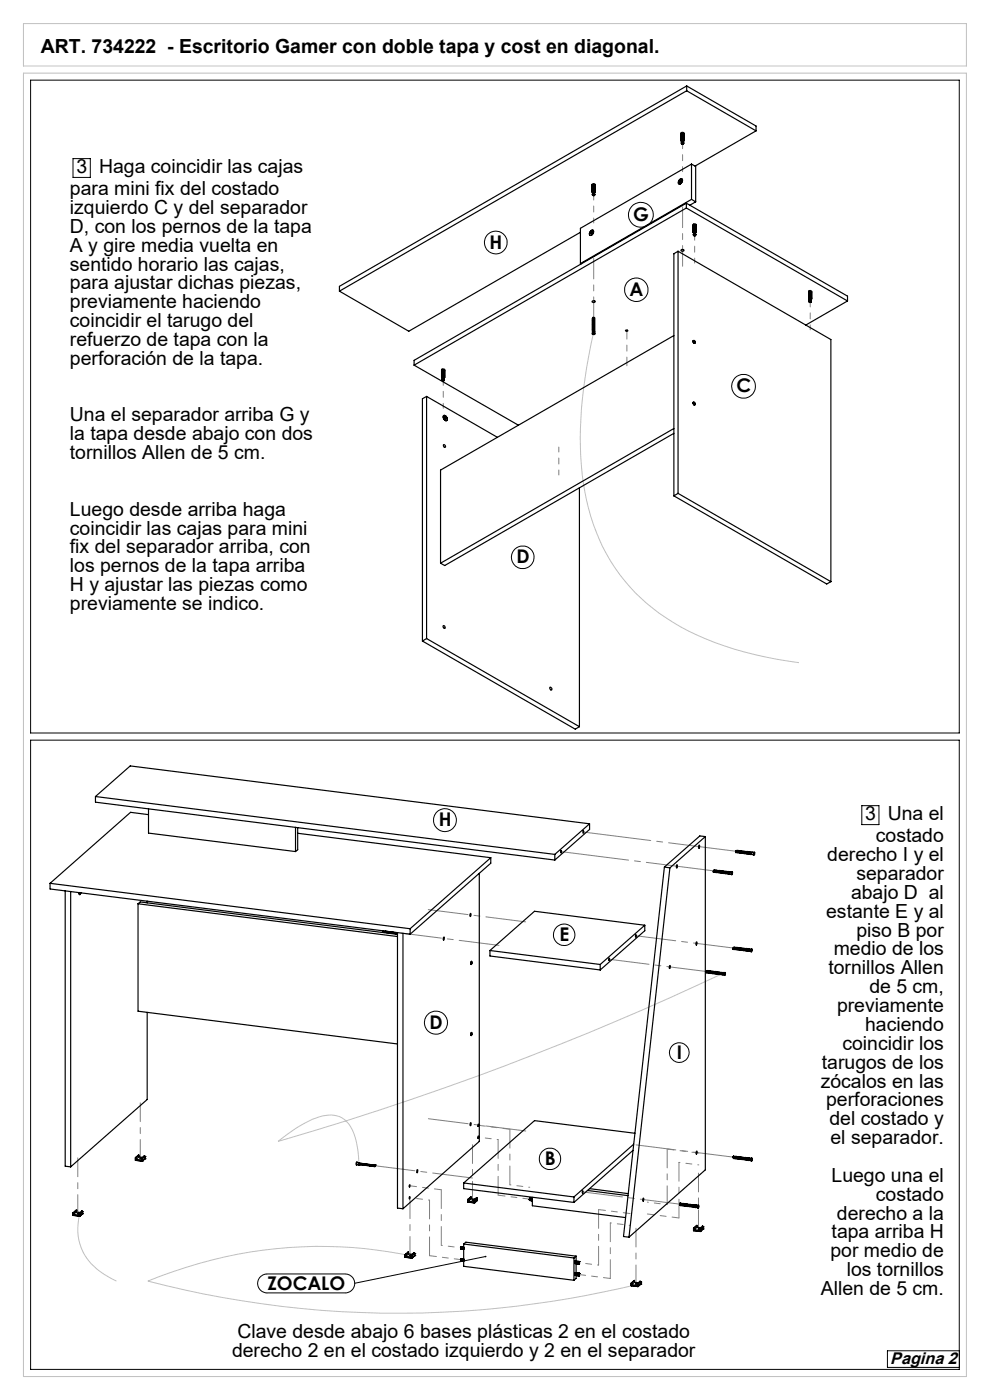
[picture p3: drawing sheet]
<svg xmlns="http://www.w3.org/2000/svg" width="210mm" height="297mm" viewBox="0 0 210 297" stroke-linecap="round" stroke-linejoin="round" font-family="sans-serif">
<path d="M5 15.5h200v276.5h-200zM5 5h200v9h-200zM125.9 70.7a87.2 87.2 0 0 0-2.1 31.9 40 40 0 0 0 15.9 27.4 62.2 62.2 0 0 0 27.3 10.2l2.5 .4M153.8 206.3a642.8 642.8 0 0 1-94.8 35.8 23.7 23.7 0 0 1 10-5.5 5.1 5.1 0 0 1 6.1 3.9l.7 2.7 .3 3.5M16.9 257.6a11.3 11.3 0 0 0 6 13.2l1.8 1M87.3 266.4a94.4 94.4 0 0 0-55.9 5.4 212.5 212.5 0 0 0 103.9 .7" fill="none" stroke="#c0c0c0" stroke-width=".21"/>
<g fill="none" stroke="#000" stroke-width=".21">
<path d="M6.5 17h197v138.5h-197zM15.5 33.7h3.7v3.9h-3.7zM6.5 157h197v133.5h-197zM182.8 170.9h3.6v4h-3.6zM55.4 270.8l.7-.4 .6-.1h16.5a2.01 2.01 0 0 1 2.1 2 2.01 2.01 0 0 1-2.1 2h-16.5a2.01 2.01 0 0 1-1.9-1.3 2.01 2.01 0 0 1 .6-2.2zM103 266.6l-27.8 5.6M188.2 286.6h15.3v3.5h-15.3z"/>
<circle cx="105.2" cy="51.4" r="2.41"/>
<circle cx="135.9" cy="45.6" r="2.63"/>
<circle cx="135" cy="61.5" r="2.49"/>
<circle cx="157.7" cy="82" r="2.52"/>
<circle cx="110.9" cy="118.2" r="2.39"/>
<circle cx="94.4" cy="174" r="2.42"/>
<circle cx="119.7" cy="198.3" r="2.27"/>
<circle cx="92.5" cy="216.9" r="2.44"/>
<circle cx="144.1" cy="223.3" r="2.09"/>
<circle cx="116.7" cy="245.8" r="2.27"/>
</g>
<path d="M85.2 198l20.6 2.6M90.8 193l20.7 2.6M149.9 206.1l-20.7-2.6M155.5 201.1l-20.6-2.6M90.9 237.3l20.6 2.6M79.6 247.3l20.6 2.6M144.3 255.5l-20.7-2.6M155.6 245.5l-20.7-2.6" fill="none" stroke="#808080" stroke-width=".21" stroke-dasharray="15.2 1.3 1.3 1.3" stroke-dashoffset="6.7"/>
<path d="M91.1 254.6l-4.2-.5M105.7 241.8l-4.2-.6M112.4 251.9l-4.2-.6M129.5 259.4l4.2 .6M137.3 255l4.2 .6M144 246.6l4.2 .5M97.8 264.7l-4.2-.5M122.8 267.9l4.2 .5" fill="none" stroke="#808080" stroke-width=".21" stroke-dasharray="15.2 1.3 1.3 1.3" stroke-dashoffset="15"/>
<path d="M151.4 184.7l-32.4-4M156.1 180.6l-32.3-4.1" fill="none" stroke="#808080" stroke-width=".21" stroke-dasharray="15.2 1.3 1.3 1.3" stroke-dashoffset=".8"/>
<g fill="none" stroke="#808080" stroke-width=".21" stroke-dasharray="15.2 1.3 1.3 1.3" stroke-dashoffset="11.3">
<path d="M16.5 257.4v-11.8M29.8 245.7v-11.7M100.2 254.6v-11.8M105.7 253.5v-11.7M108.2 251.3v-11.7M141.5 255.6v-11.8M144 258.4v-11.8M87 266.3v-11.8M91.1 266.4v-11.8M93.6 264.2v-11.8M127 268.4v-11.8M129.5 271.2v-11.8"/>
<path d="M134.9 272.3v-11.7M148.2 260.7v-11.8"/>
</g>
<path d="M108.2 239.6l-6.7-.9M93.6 252.4l-6.7-.8M112.4 254.4l-6.7-.9M127 256.6l6.7 .8M137.3 257.5l6.7 .9M141.5 243.8l6.7 .8M97.8 267.2l-6.7-.8M122.8 270.4l6.7 .8" fill="none" stroke="#808080" stroke-width=".21" stroke-dasharray="15.2 1.3 1.3 1.3" stroke-dashoffset="13.8"/>
<path d="M144.8 36.4v-5.9M125.9 47.3v-5.9M147.4 55.8v-5.9M171.9 70v-5.9M94 86.6v-5.9M118.5 100.8v-6" fill="none" stroke="#808080" stroke-width=".21" stroke-dasharray="15.2 1.3 1.3 1.3" stroke-dashoffset="14.2"/>
<path d="M144.8 56.5v-12.6M125.9 67.4v-12.6" fill="none" stroke="#808080" stroke-width=".21" stroke-dasharray="15.2 1.3 1.3 1.3" stroke-dashoffset="10.9"/>
<path d="M133 77.6v-7.5" fill="none" stroke="#808080" stroke-width=".21" stroke-dasharray="15.2 1.3 1.3 1.3" stroke-dashoffset="13.4"/>
<path d="M102.9 266.4l.3 .1-.2 .1 .2-.1-.1 .2h-.2z" fill="#000"/>
<g fill="none" stroke="#000" stroke-width=".25">
<path d="M145.7 18.2l14.7 8.5v1.1M145.7 19.3l14.7 8.5M145.7 18.2v1.1M145.7 19.3l-73.7 42.5M145.7 18.2l-73.7 42.5v1.1M125.7 39.4l.1-.2v1.2l-.2 .1M125.7 39.4v1M125.8 39.3l-.1 .1M126 39.2l.2 .1v1.2l-.2-.1zM126 39.3l.2 .1M126.2 39.4v1M126.2 39.3v.1"/>
<path d="M144.1 38.2a.38 .38 0 0 1 .6-.2 .38 .38 0 0 1 0 .6 .43 .43 0 0 1-.3 .4 .43 .43 0 0 1-.5-.1zM144.2 38.5l.1 .1M144.3 38a.35 .35 0 0 1 .5 .1 .35 .35 0 0 1-.1 .5 .4 .4 0 0 1-.4 .5 .4 .4 0 0 1-.4-.5zM144.3 38.3v.1M144.3 38.3v.4v-.1M144.3 38.4l-.1 .1M144.3 38.6h.1M144.3 38.4l.1 .1M144.3 38.3l.1 .1M144.3 38l.1 .2-.2 .1zM144.4 38.4h.1M144.4 38.1l-.1 .1"/>
<path d="M144.4 29.8l.2 .3M144.4 29.8v-1.5l.3-.2 .4 .2v1.5M144.4 29.8l.3-.2 .4 .2M144.5 28.5h.1M144.5 38.4l-.3 .1M144.5 30.4l.2 .2 .3-.2M144.5 30.3l.2-.2 .3 .2M144.5 28.4l.2-.1v1.2l-.2 .1zM144.5 30.4l.2-.1 .3 .1M144.5 30.3l.2-.1 .3 .1M144.5 28.5v1M144.5 30.3v.1"/>
<path d="M144.6 30.2l.1-.4 .2 .1v.3M144.6 30l-.1-.2h.4l.1 .1-.1 .1M144.7 28.4l-.2 .1M144.7 30.5h.1M144.8 30.5h.1M144.8 30.5h-.2h.1M144.8 30.5l.1 .1M144.9 28.4l.1 .1M145 28.5l-.1-.2v1.2l.2 .1M145 28.5v1M145 30.3v.1M145.1 29.8l-.2 .3"/>
<path d="M146.7 34.8l.9 .5v7.5M146.7 34.8l-23.6 13.6v7.5M146.7 34.8v7.5M160.4 27.8l-13 7.4M123.1 49.3l-36.4 21-14.7-8.5M123.1 55.9l.2 .1M125.3 49a.37 .37 0 0 1 .6-.1 .37 .37 0 0 1-.1 .6v.1a.4 .4 0 0 1-.7 .3 .4 .4 0 0 1 .1-.7zM125.3 49.4l.2 .2M125.3 49a.37 .37 0 0 1 .6 0 .37 .37 0 0 1-.1 .5l-.1 .1a.38 .38 0 0 1-.5 .3 .38 .38 0 0 1-.1-.6zM125.4 49.5h.1M125.4 49.2v.2M125.4 49.2l.1 .1"/>
<path d="M125.4 49.4h-.1M125.4 49.2h.1M125.4 49.4h.1M125.5 49.4h-.2M125.5 48.9l.1 .1-.2 .2zM125.5 49.2v.2M125.5 49.2h.1M125.5 48.9l-.1 .2M125.5 49.3l.1-.1-.2 .4v-.1M125.5 49.3h.1M125.6 40.7l.2 .2h-.1a.2 .2 0 0 1 .2-.3 .2 .2 0 0 1 .2 .3M125.6 40.7v-1.6l.3-.2 .4 .2v1.6"/>
<path d="M125.6 40.7l.2-.2 .5 .2M125.7 41.3l.2 .2 .3-.2M125.7 41.2l.1-.2 .4 .2M125.7 41.3l.1-.1 .4 .1M125.7 41.2l.1-.1 .4 .1M125.7 41.2v.1M125.8 41.4l.2-.1 .1 .1zM125.8 41l.1-.3h.1v.3M125.8 41.4v.1M125.9 41.4l-.1 .1M125.9 41.3v.1M125.9 41.4h.1"/>
<path d="M125.9 41.4l.1 .1M126 41.3v.2M126 41.3v.1M126 41.3l-.1 .1M126 41.4v.1M126.1 40.9h.1M126.2 41.2v.1M126.3 40.7l-.2 .2M143.8 53.3l-.9 .5v51.4M143.8 53.3v51.4M143.8 53.3l32.4 18.7v51.4M144.5 53l.2-.1a.23 .23 0 0 1 .4 .2 .23 .23 0 0 1-.4 .2l-.2-.1z"/>
<path d="M145.6 44.1l-57.8 33.4M145.6 44.1l34.2 19.7M145.6 43.1l34.2 19.7v1M145.6 43.1v1M145.6 43.1l-57.8 33.3v1.1M146.7 42.3l-23.6 13.6M146.7 42.3l.9 .5M147 49.2l.2 .3M147 49.2v-1.5l.3-.2 .4 .1v1.6M147 49.2l.2-.1 .5 .1M147.1 49.8l.1 .2h.3l.1-.2M147.1 49.7l.2-.2 .3 .2"/>
<path d="M147.1 49.8l.2-.1 .3 .1M147.1 49.7l.2-.1 .3 .1M147.1 49.7v.1M147.1 47.9l.1-.2v1.2l-.2 .1M147.1 47.9v1M147.2 49.8l.3 .1-.2 .1zM147.2 49.6v-.4l.3 .1v.3M147.2 49.4l-.1-.1 .1-.1a.19 .19 0 0 1 .3 0 .19 .19 0 0 1 0 .2M147.2 47.8l-.1 .1M147.3 49.9l-.1 .1M147.3 49.9h.1M147.3 49.9l.1 .1"/>
<path d="M147.4 49.9h.1M147.4 49.9v.1M147.4 47.8l.2 .1M147.6 47.9l-.2-.2v1.2l.3 .1M147.6 47.9v1M147.6 42.8l-1.3 .7M147.6 49.7v.1M147.7 49.2l-.2 .3M87.8 77.5l22.2 12.7M93.7 78.7h.1M93.8 78.7v1M93.9 78.5l-.2 .2"/>
<path d="M93.9 78.5v1.2l-.2 .1v-1.1M93.9 78.6l-.1 .1M94.1 78.5l.2 .2M94.1 78.5v1.2l.2 .1M94.1 78.6l.2 .1M94.3 78.7v1M125.6 63.9l.2-.1a.28 .28 0 0 1 .3 0 .28 .28 0 0 1 .1 .3l-.2 .1a.26 .26 0 0 1-.3 0 .26 .26 0 0 1-.1-.3zM125.7 70.7v-.1a.28 .28 0 0 1 .4 0 .28 .28 0 0 1 .1 .3l-.3 .1a.22 .22 0 0 1-.2-.1 .22 .22 0 0 1 0-.2zM125.7 70.3h.4l.1 .4h-.5zM125.8 70.2h.1M125.8 70.2l-.1 .1M125.8 70.8h.2z"/>
<path d="M125.9 70.2l.2 .1zM125.9 70.2l.1-.1 .2 .1-.1 .1M125.9 70.7v.2M126.1 67.7l-.1-.2h-.1l-.1 .2M126.1 67.8h-.3v.2M126.1 68.2l-.1-.2-.2 .3M126.1 68.5l-.1-.2-.2 .2M126.1 68.6h-.2l-.1 .2M126.1 69l-.1-.2-.2 .3M126.1 69.3l-.1-.2-.2 .3M126.1 69.6l-.1-.2h-.1l-.1 .2M126.1 69.8v-.1h-.2l-.1 .2"/>
<path d="M126.1 70.1l-.1-.2-.1 .1-.1 .3M126.1 67.6l.1-.1a.28 .28 0 0 0-.4-.1 .28 .28 0 0 0-.1 .4M126.1 67.8h.1a.28 .28 0 0 0-.4-.1 .28 .28 0 0 0-.1 .3M126.1 68.1l.1-.1a.28 .28 0 0 0-.4 0 .28 .28 0 0 0-.1 .3M126.1 68.4l.1-.1a.28 .28 0 0 0-.4-.1 .28 .28 0 0 0-.1 .4M126.1 68.6h.1a.28 .28 0 0 0-.4-.1 .28 .28 0 0 0-.1 .4M126.1 68.9h.1a.28 .28 0 0 0-.4-.1 .28 .28 0 0 0-.1 .3M126.1 69.2l.1-.1a.28 .28 0 0 0-.4 0 .28 .28 0 0 0-.1 .3M126.1 69.5l.1-.1a.28 .28 0 0 0-.4-.1 .28 .28 0 0 0-.1 .4M126.1 69.7h.1a.28 .28 0 0 0-.4-.1 .28 .28 0 0 0-.1 .4M126.1 70h.1a.25 .25 0 0 0-.4-.1 .25 .25 0 0 0 0 .3M126.1 67.4l-.3-.1v.1"/>
<path d="M126.1 67.8v.1M126.1 68.6v.2M132.7 70.1l.3-.1 .2 .2-.3 .1zM142.9 71.2l-49.4 28.5v19.8M147 72.4l.1 .2M147 72.4h.1M147.1 72.3l.3 .1a.23 .23 0 0 1 .1 .2 .23 .23 0 0 1-.3 .2zM147.1 72.6l.2 .2M147.1 72.2v.5l.3 .1M147.3 72.4l-.1 .1 .2 .1v-.1M147.3 72.8h-.1M147.3 72.4l.1 .1"/>
<path d="M147.3 72.4l-.1 .1M147.4 72.5l-.2 .1M171.5 63.4l.2 .2a.17 .17 0 0 1 0-.2 .17 .17 0 0 1 .3 0 .17 .17 0 0 1 0 .2l.2-.2M171.5 63.4v-1.6l.3-.2 .4 .2v1.6M171.5 63.4l.2-.2 .5 .2M171.6 64l.1 .2 .3-.1 .1-.1M171.6 63.9l.1-.2 .4 .2M171.6 62l.2-.1v1.1l-.3 .2M171.6 64l.2-.2 .3 .2M171.6 63.9l.2-.2 .3 .2M171.6 62v1.1M171.6 63.9v.1"/>
<path d="M171.7 64l.3 .1-.2 .1zM171.7 63.7l.1-.3h.2v.3M171.7 64l.1 .1M171.8 61.9l-.2 .1M171.8 64.1h.1M171.8 64v.1M171.9 64v.1M171.9 61.9l.3 .1v1.2l-.3-.2zM171.9 61.9l.2 .1M171.9 64l-.1 .1M172.1 62v1.1M172.1 63.9v.1"/>
<path d="M172.1 62h.1M179.8 63.8l-8.9 5.2M90.5 84.1l-.9 .5v51.4M90.5 84.1v51.4M90.5 84.1l15 8.7M93.7 80l.2 .3-.1-.3 .2-.1 .3 .1-.2 .2 .2-.2M93.7 80v-1.6l.1-.1 .5 .1v1.6M93.7 80l.2-.2 .4 .2M93.8 80.6l.1 .2 .4-.2M93.8 80.6l.1-.1 .4 .1M93.8 80.5l.1-.1 .4 .1M93.8 80.5v.1"/>
<path d="M93.8 80.4l.3-.1 .2 .2M93.8 80.4v.1M93.9 80.4l.1-.4 .1 .4M93.9 80.7h.1M93.9 80.7v.1M94 80.7l-.1 .1M94 80.6v.1M94 80.7l.1 .1M94 80.7h.1M94.1 94.4h.3a.24 .24 0 0 1 .1 .3 .24 .24 0 0 1-.2 .2zM94.1 80.6v.2M94.1 88.2a.68 .68 0 0 1 .6 .3 .68 .68 0 0 1 0 .7l-.4-.1a.69 .69 0 0 1-.2-.9z"/>
<path d="M94.1 88.2a.63 .63 0 0 1 .7 .3 .63 .63 0 0 1-.1 .7l-.6-.4zM94.1 80.6l-.1 .1M94.3 80.5v.1M94.3 88.6h.1M94.4 88.6l-.1-.1 .1 .4 .1-.1M94.4 88.5h.1M94.4 88.7h.2M94.4 88.2l.1 .3-.2-.1zM94.4 88.5v.2M94.4 88.2l.1 .2M94.5 88.5l-.1 .1M94.5 88.5v.1"/>
<path d="M94.5 88.6l.1 .1M94.5 88.6l-.1 .1M94.5 88.5h-.1M94.5 88.8h.1M94.6 88.7l-.2 .2M142.9 91.9l-48.6 28.1-.8-.5M142.9 90.9l-49.4 28.6M147 85.5l.1 .1M147.1 85.6l.1 .3M147.1 85.3l-.1 .2 .2 .4M147.1 85.3l.3 .1 .1 .4a.3 .3 0 0 1-.4-.1 .3 .3 0 0 1 0-.4zM147.2 85.5l.2 .2z"/>
<path d="M147.4 85.6l-.2 .1M147.4 85.9h-.2M122.9 103.5v50.7M142.9 105.2l32.5 18.7 .8-.5M143.8 104.7l-.9 .5M143.8 104.7l32.4 18.7M89.6 136l32.4 18.7 .9-.5M90.5 135.5l-.9 .5M90.5 135.5l32.4 18.7M94.1 132.7l.2 .1 .1 .3a.18 .18 0 0 1-.1 .2 .18 .18 0 0 1-.2-.1zM116.6 145.8l.3 .1a.24 .24 0 0 1 .2 .3 .24 .24 0 0 1-.3 .2zM20.2 169l7.4-6.5 97.5 12.3"/>
<path d="M20.2 169l97.5 12.3M20.2 169v1.2l97.5 12.3M31.5 171.6v5.1l31.2 4M31.5 172.8l-3.8-.5-17.1 15.1M62.7 175.5v5.2M63.1 175.6v4.7l-.4 .4M63.1 176.8l41 5.2M123.7 176.3l.1 .3-.1 .2zM125.1 174.8v1.2l-7.4 6.5M125.1 174.8l-7.4 6.5M148.3 179.3l.1 .2-.1 .4-.1-.1zM149.6 177.5v70.7l-16.2 14.3"/>
<path d="M149.6 177.5l-7.5 6.6M149.6 177.5l-1.2-.2-7.5 6.6M10.6 187.4v1.2l76.4 9.6M10.6 187.4l76.4 9.6M13.8 189v58.4l1.2 .1M15 189.1v58.4M16.8 189.3a.26 .26 0 0 0-.1 .3 .26 .26 0 0 0 .3 .2l.1-.4-.2 .4zM17 189.4h.1M29.3 191.7l55 7M29.3 191.7v22.8l55 7M29.3 191.7l.4-.4 54.6 6.9M31.2 191.2v.4"/>
<path d="M81.2 197.4v.4l.2-.1M81.3 197.5v.2l.4 .1M81.7 197.5v.3l.1-.1M81.8 197.6v.1M81.8 197.7h.2M81.9 197.6l.1 .3 .2-.1M82 197.6l.1 .2h.2M82.2 197.6l.1 .3 .2-.1M82.3 197.6v.2h.3M82.5 197.6l.1 .3 .2-.1M82.6 197.7l.3 .2M82.8 197.7l.1 .2h.2"/>
<path d="M82.9 197.7l.3 .2M83.1 197.7l.1 .3 .2-.1M83.2 197.7l.3 .2M83.4 197.8l.1 .2 .2-.1M83.5 197.8l.4 .2M83.7 197.8l.2 .3 .1-.1M83.8 197.8l.4 .2M84.1 197.8l.1 .4 .1-.1-.2-.3M84.3 197.9v58.4l1.2 .1M85.5 198v58.4M87 197v1.2M94.1 198.8h.1l.1 .2-.2 .4z"/>
<path d="M99.8 193.8h.1l-.1 .6zM101.7 185.3v56.8l-16.2 14.3M104.1 182v1.1l-17.1 15.1M104.1 182l-17.1 15M117.7 181.3v1.2M119 180.5v.4zM134.9 198.3l.1 .2-.2 .3zM136.8 196.3l-9.5 8.3M136.8 196.3v1.1l-9.5 8.4M136.8 196.3l-23.4-3-9.5 8.3M140.9 183.9l1.2 .2M140.9 183.9l-8.6 78.4 1.1 .2"/>
<path d="M142.1 184.1l-8.7 78.4M143.6 183.4l.1 .4-.2 .3zM147.7 199.8l.1 .1-.1 .6-.1-.2zM151.3 184.9v.1M151.3 184.9h.1M151.4 184.9h.1M151.4 184.9l-.1 .1M151.4 185h.2M151.6 185h-.3M151.6 184.6h-.2l-.1 .3M151.7 184.6v.3l.2 .1M151.7 184.6l-.1-.1v.5h.3"/>
<path d="M151.7 184.6l.2 .1M152 184.7v.3h.2M152 184.7l-.1-.2v.6l.3-.1M152 184.7l.3-.1v.5h.2M152.5 184.7h-.2v.2l.2 .2M152.6 184.7v-.1a.29 .29 0 0 0-.1 .4 .29 .29 0 0 0 .3 .1M152.8 184.8l-.2-.1v.2l.3 .2M152.9 184.8v-.1v.5l.2-.1M153.1 184.8h-.2v.1l.3 .3M153.2 184.9v-.2a.28 .28 0 0 0-.1 .3 .28 .28 0 0 0 .3 .2M153.5 184.9l-.3-.1v.2v.1l.3 .1M153.5 184.9l.1 .3h.2"/>
<path d="M153.5 184.9v-.2v.6l.2-.1M153.5 184.9h.3M153.8 184.9l.1 .3 .2 .1M153.8 184.9v-.1v.5h.3M153.8 184.9h.3M154.1 185v-.2v.5h.2M154.4 185h-.2v.2l.2 .1M154.4 185v-.1v.5l.3-.1M154.7 185.3v.1M154.7 185.4l.5 .1M154.7 185h-.3l.2 .3h.1M154.7 185v.3"/>
<path d="M154.8 185h.1M154.8 185h-.1M155.2 185h-.4l-.1 .4M155.2 185.3h.1M155.3 185l.1 .2-.2 .4zM155.3 184.9l-.2 .3 .1 .4M155.3 185.1v.3zM156 180.7h.1M156 180.7v.1M156.1 180.7l.2 .1M156.1 180.7l-.1 .1M156.2 180.8h-.2"/>
<path d="M156.3 180.5l-.2-.1-.1 .3M156.4 180.5v-.2v.6l.2-.1M156.6 180.5h-.2v.3h.2M156.7 180.5v.3l.3 .1M156.7 180.5l-.1-.1v.5h.3M156.7 180.5h.2M157 180.5l.1 .4h.2M157 180.5v-.1v.5h.2M157 180.5l.2 .1M157.3 180.6v-.1a.28 .28 0 0 0-.1 .3 .28 .28 0 0 0 .3 .2v-.1M157.6 180.6h-.3v.1v.2l.3 .1M157.6 180.7v-.2a.28 .28 0 0 0-.1 .3 .28 .28 0 0 0 .3 .2"/>
<path d="M157.9 180.7l-.3-.1v.2l.3 .2M157.9 180.7l.1 .3h.2M157.9 180.7v-.2v.6l.3-.1M157.9 180.7h.3M158.2 180.7v-.1v.5h.2M158.3 180.7l.1 .3M158.3 180.7h.2M158.4 181.1h.1M158.5 180.8v-.2v.5h.3M158.6 180.8v.2l.2 .1M158.6 180.8h.2M158.9 180.8l.1 .3h.1"/>
<path d="M158.9 180.8v-.1a.37 .37 0 0 0 .1 .6l.1-.2M158.9 180.8h.2M159.2 180.8v.3l.2 .1M159.2 180.8v-.1l-.1 .5h.3M159.4 181.2l.1 .1M159.5 180.8h.1M159.5 180.8h-.3M159.5 180.8l-.1 .4M159.8 181.3l.1 .1M159.9 180.8h-.4l-.1 .3 .1 .2h.3M159.9 180.8l.2 .1v.3l-.2 .2zM159.9 181.1v.1l.1-.1"/>
<path d="M159.9 181.1h.1M159.9 181.1l.1-.1v.1M160 180.8l-.2 .5M31.2 214.8v18.5l-16.2 14.2M99.9 204h.2l-.1 .6zM99.9 219.1h.2l-.2 .6zM99.9 204.3l.1-.2v.2M99.9 204.3v.1M99.9 219.4h.1M99.9 204.4h.1M99.9 204.3h.1M100 219l.1 .4-.2 .3z"/>
<path d="M100 219.2v.3zM100 203.9l.1 .5-.2 .2zM100 204.3v.1M103.9 201.6v1.2l23.4 3M103.9 201.6l23.4 3M127.3 204.6v1.2M129.2 203.3l.1 .3-.1 .2zM142 204.9l.1-.1 .1 .3-.2 .4zM149.8 206.2v.1M149.8 206.2l.1 .1M149.9 206.3h.2M149.9 206.3h-.1"/>
<path d="M150 206.3h-.2M150.1 206h-.3v.2M150.1 206v-.1v.5l.3-.1M150.4 206h-.3v.1l.3 .3M150.5 206.1l-.1-.2v.5h.3M150.7 206.1l-.2-.1v.2v.1l.2 .1M150.8 206.1v.3h.3M150.8 206.1l-.1-.2v.6l.3-.1M150.8 206.1h.2M151.1 206.1v.3l.2 .1M151.1 206.1v-.1v.5h.2M151.1 206.1h.2"/>
<path d="M151.4 206.2v-.2v.5h.2M151.4 206.2v.2l.3 .1M151.4 206.2h.2M151.7 206.2v-.1v.5l.2-.1M151.7 206.2l.1 .3h.2M151.7 206.2h.2M152 206.2l.1 .3 .2 .1M152 206.2v-.1a.37 .37 0 0 0 .2 .6v-.1M152 206.2l.3 .1M152.3 206.3l.1 .3h.2M152.3 206.3v-.1v.5l.2-.1M152.3 206.3h.3"/>
<path d="M152.6 206.3l.1 .3 .2 .1M152.6 206.3v-.1a.28 .28 0 0 0 0 .3 .28 .28 0 0 0 .2 .2h.1M152.6 206.3h.3M153 206.4v-.2a.28 .28 0 0 0-.1 .3 .28 .28 0 0 0 .2 .2h.1M153.2 206.7v.1M153.2 206.4l-.2-.1v.4h.2M153.3 206.3h.1M153.3 206.3l-.1 .4M153.3 206.8l.3 .1M153.7 206.3h-.4v.5M153.7 206.6v.1h.1M153.7 206.6l.1 .1"/>
<path d="M153.7 206.3l.2 .1-.1 .5-.2-.2zM153.7 206.5h.1M153.8 206.3l-.2 .2 .1 .4M153.8 206.5h.1M153.8 206.5l-.1 .1M153.8 206.5v.2M155.5 201.3v.1M155.5 201.3h.1M155.5 201.3h.3M155.7 201.3l-.2 .1M155.8 201h-.3v.3M155.8 201v-.1v.5h.2"/>
<path d="M155.8 201l.1 .3 .2 .1M155.8 201h.2M156.1 201v-.1v.5h.2M156.1 201l.1 .4h.2M156.1 201l.3 .1M156.4 201.1l.1 .3h.2M156.4 201.1v-.1v.5l.2-.1M156.4 201.1h.3M156.7 201.1l.1 .3 .2 .1M156.7 201.1v-.1v.5h.3M156.7 201.1l.3 .1M157.1 201.2v-.2a.28 .28 0 0 0-.1 .4 .28 .28 0 0 0 .2 .1h.1"/>
<path d="M157.3 201.2h-.2v.2l.2 .1M157.3 201.1l.1 .4 .2 .1h-.1h-.2zM157.4 201.2h.2M157.7 201.3v-.2v.5h.2M157.7 201.3v.2l.2 .1M157.7 201.2l.2 .1M158 201.3v-.1v.5l.2-.1M158.2 201.3h-.2v.3h.3M158.3 201.3l.2 .1M158.4 201.6l-.1-.4v.5h.2M158.4 201.7h.2M158.6 201.4l.1 .3h.2"/>
<path d="M158.6 201.4v-.2a.37 .37 0 0 0 .2 .6v-.1M158.6 201.4h.3M158.9 201.7v.1M158.9 201.8l.4 .1M158.9 201.4v.3M158.9 201.4h.1M159 201.3l-.1 .1M159 201.3l-.1 .5M159 201.3l.3 .1M159.3 201.9h.1M159.3 201.4v.5M159.4 201.6h.1"/>
<path d="M159.4 201.6l.1-.1v.1M159.4 201.6v.1M159.4 201.7v.1M159.4 201.3l-.1 .1M159.5 201.3v.5l-.1 .2-.1-.4zM159.5 201.6l-.1 .2M99.8 238.2l.1 .1-.1 .5-.1-.1zM101.4 238.5l.1 .3-.1 .2zM15.5 257.8h.1M15.5 257.4h.1M15.5 257.4v.4M15.5 257.8l1.4 .2"/>
<path d="M15.6 257.3l-.1 .1M15.6 257.3v.3M15.6 257.2v.1M15.6 257.2l-.1 .2M16.2 256.7h.1M16.2 256.7l-.7 .6M16.2 257.1l-.6 .5M16.2 257.1l.8 .1M16.2 256.7l-.6 .5M16.2 256.7v.4M16.4 257.5h.1zM16.8 257.4l.1 .2"/>
<path d="M16.8 257.4v.4l-1.2-.2M16.8 257.4h.1M16.9 258h.1M16.9 257.6h.1M16.9 257.6v.4M17.4 256.9l.1 .2M17.4 256.9l-.6 .5M17.5 257.5h.1M17.5 257.1h.1M17.5 257.5l-.6 .5M17.5 257.1v.4M17.5 257.1l-.6 .5"/>
<path d="M28.7 246.1h.1M28.7 245.7h.1M28.8 246.1h.1M28.7 245.7l.1 .4M28.8 246.1l1.4 .2M28.9 245.6l-.1 .1M28.9 245.6v.4M28.9 245.5v.1M28.9 245.5l-.2 .2M29.4 245h.1M29.4 245l-.6 .6M29.4 245l-.5 .5"/>
<path d="M29.5 245.4l-.6 .6M29.5 245.4l.7 .1M29.5 245.1v.3M29.7 245.7l.1 .1zM30 245.7l.2 .1M30 245.7v.4l-1.1-.1M30.1 245.7h-.1M30.1 245.7l.1 .1M30.2 246.3h.1M30.2 245.8v.5M30.6 245.2l.2 .2M30.6 245.2l-.5 .5"/>
<path d="M30.8 245.8h.1M30.8 245.4h.1M30.8 245.8l-.6 .5M30.8 245.4v.4M30.8 245.4l-.6 .4M75.7 247.1l.4 .1M75.8 246.6l-.1-.1-.2 .3 .1 .4 .1-.1M76.1 246.7h.1M76.1 246.7l-.1 .4h.2M76.1 246.7l-.4-.1v.5M76.2 247.1h.2M76.2 246.7h.1"/>
<path d="M76.2 247v.2l.1-.1M76.3 246.9h.1M76.3 246.8h-.1v.3M76.7 246.9h.1M76.7 246.8h-.3v.1l.1 .2 .3 .1M77 247h.1M77 246.8h-.3v.1l.1 .3h.3M77.3 247h.1M77.3 246.9l-.3-.1v.2l.4 .2M77.6 247h.1M77.6 246.9h-.2v.1l.3 .3M77.7 246.9v.3l.3 .1"/>
<path d="M77.7 246.9h.2M77.9 247.1h.1M78.2 247.2h.1M78.2 247h-.2v.2l.3 .1M78.5 247.2h.1M78.5 247h-.2v.3l.3 .1M78.8 247.1l-.2-.1v.2l.1 .2h.3M79.2 247.1h-.3v.1l.1 .2 .3 .1M79.5 247.2l-.3-.1v.2l.3 .2M79.5 247.2h.1M79.6 247.2h.1M79.6 247.2l-.1 .3z"/>
<path d="M86.9 251.4l.1 .3-.2 .1zM86.9 253.9v.4zM88.5 248.2h.1l-.1 .6zM98.4 251v1.2l23.3 2.9M98.4 251l23.3 2.9M99.2 255l1.4 .2M99.2 254.6h.1M99.2 255h.1M99.2 254.6v.4M99.3 254.5l-.1 .1M99.3 254.4l-.1 .2M99.3 254.4v.1"/>
<path d="M99.3 254.5v.3M99.9 253.9v.4M99.9 253.9l-.1 .1M99.9 253.9l-.7 .6M99.9 254.3l-.6 .5M99.9 254.3l.8 .1M100.2 254.6h.1M100.5 254.6l.1 .1M100.5 254.6h.1M100.5 254.6l.2 .1M100.5 254.6v.4l-1.2-.2M100.6 255.2h.1"/>
<path d="M100.6 254.7h.1M100.6 254.7v.5M100.7 255.2h-.1M100.7 254.7v.5M101.1 254.1l.1 .1M101.1 254.1l-.6 .5M101.2 254.7h.1M101.2 254.7l-.6 .5M101.2 254.2v.5M101.2 254.2h.1M101.2 254.2l-.5 .5M101.2 254.7l-.5 .5"/>
<path d="M101.4 241v.5zM112.3 254.5l.6 .1zM112.3 254.5h.1M112.3 254.6h.1M112.3 254.4h.1M112.3 254.3h.1M112.3 254.3v.1M112.3 254.5v.1M112.3 254.4l.6 .1M112.3 254.3l.6 .1M112.3 254.5l.6 .1M112.3 254.6l.6 .1"/>
<path d="M112.4 254.2h.1M112.4 254.7h.1M112.4 254.2l-.1 .4M112.4 254.2l.5 .1h-.5M112.4 254.7h.5M112.4 254.2l.5 .1M112.4 254.2h.5l-.5 .1M112.9 254v1.8l19.8 2.5M121.7 253.9v1.2M123.6 252.6l.1 .2-.2 .3zM124.6 252.6l8.6 1M125.1 252.2l8.1 1"/>
<path d="M134.3 244l-12.6 11.1M134.4 242.7l-12.7 11.2M134.7 240.4l-21.3-2.7-15 13.3M136.4 254.2h.2l-.1 .6-.2-.2zM144.3 255.3v.1zM144.3 255.3v.4M144.3 255.3h.1M144.3 255.3h.3M144.5 255.7h-.2v-.5l.1 .4 .2 .1M144.6 255.3h.1M144.6 255.4l.1 .3h.2M144.6 255.4v-.2a.3 .3 0 0 0-.1 .4 .3 .3 0 0 0 .3 .2l.1-.1"/>
<path d="M144.6 255.4h.3M144.9 255.4h.1M144.9 255.4v-.1a.31 .31 0 0 0 0 .3 .31 .31 0 0 0 .2 .2M145 255.4l.1 .3M145 255.4h.2M145.1 255.8h.1M145.2 255.4h.1M145.2 255.4v-.1l.1 .6 .2-.1M145.3 255.4v.4h.2M145.3 255.4l.2 .1M145.5 255.5h.1M145.6 255.5l.1 .3h.1"/>
<path d="M145.6 255.5v-.1a.28 .28 0 0 0-.1 .3 .28 .28 0 0 0 .3 .2v-.1M145.6 255.5h.2M145.8 255.5h.1M145.9 255.5v.3l.3 .1M145.9 255.5v-.1a.28 .28 0 0 0-.1 .3 .28 .28 0 0 0 .3 .2M145.9 255.5h.2M146.1 255.5h.1M146.2 255.5v.4h.3M146.2 255.5v-.1a.28 .28 0 0 0-.1 .4 .28 .28 0 0 0 .3 .1M146.2 255.5l.2 .1M146.4 255.6h.1M146.5 255.6v.3l.3 .1"/>
<path d="M146.5 255.6v-.1v.5l.2-.1M146.5 255.6h.3M146.8 255.6h.1M146.8 255.6v.4h.2M146.8 255.7l.1 .2 .2 .1M146.8 255.6l.2 .1M147 255.7h.1M147.1 255.7v-.2v.6l.2-.1M147.1 255.7l.1 .3h.2M147.1 255.7h.3M147.4 255.7h.1M147.4 255.7l.2 .3"/>
<path d="M147.4 255.7v-.1a.37 .37 0 0 0 .2 .6v-.1M147.4 255.7h.2M147.6 256.1h.1M147.6 256v.1M147.6 255.7v.3M147.7 255.7l-.1 .4 .4 .1M147.7 255.7h.4M147.7 255.7h-.1M147.8 244.2l.1 .3-.2 .4zM147.8 260v.3M147.8 260l-.6 .5M147.8 260l-.5 .5"/>
<path d="M148.1 255.7v.6M148.1 256h.1M148.1 255.7l.2 .2-.2 .4zM148.1 255.7h.1M148.1 255.9h.1M148.2 255.9l-.1 .2 .1-.1M148.2 255.9v.1M155.5 245.4l.1 .3M155.6 245.3l-.1 .2zM155.6 245.4l.1 .2 .2 .1M155.6 245.4v-.2v.5h.2M155.6 245.4h.3"/>
<path d="M155.9 245.4h.1M155.9 245.4v-.2l.1 .6 .1-.1M156.2 245.4h.1M156.2 245.4h-.3l.1 .3h.2M156.2 245.4l.2 .4h.1M156.2 245.4v-.1a.31 .31 0 0 0 0 .3 .31 .31 0 0 0 .3 .2M156.2 245.4l.3 .1M156.5 245.5h.1M156.6 245.5l.1 .3M156.6 245.5v-.1a.28 .28 0 0 0-.1 .3 .28 .28 0 0 0 .2 .1h.1M156.6 245.5h.2M156.7 245.8h.1"/>
<path d="M156.8 245.5h.1M156.9 245.5v.3l.3 .1M156.9 245.5v-.1a.28 .28 0 0 0-.1 .3 .28 .28 0 0 0 .3 .2v-.1M156.9 245.5h.2M157.1 245.5h.1M157.2 245.5v.3l.2 .1M157.2 245.5v-.1a.28 .28 0 0 0-.1 .3 .28 .28 0 0 0 .3 .2M157.2 245.5l.2 .1M157.4 245.6h.1M157.5 245.6v.4h.2M157.5 245.6l.1 .3 .2 .1M157.5 245.6h.2"/>
<path d="M157.7 245.6h.1M157.8 245.6l.1 .3 .2 .1M158 245.6h.1M158 245.6l-.2-.1v.6l.2-.1M158.1 245.7l.1 .3h.2M158.1 245.7v-.2l.1 .6 .1-.1M158.1 245.7h.3M158.4 245.7h.1M158.4 245.7l.2 .3M158.4 245.7v-.1a.3 .3 0 0 0-.1 .3 .3 .3 0 0 0 .3 .2M158.4 245.7h.3M158.6 246.1h.1"/>
<path d="M158.7 245.7h.1M158.8 245.7l.1 .4M158.8 245.7l-.1-.1a.32 .32 0 0 0 .2 .5M158.8 245.7h.1M158.9 246.1h.1M159 245.7l-.1 .4 .4 .1M159 245.7h.4M159 245.7l-.1 .1v.4M159.3 246.2l.1 .1M159.4 245.7l-.1 .5M159.4 246h.1M159.5 245.7l.1 .4-.2 .2z"/>
<path d="M159.5 245.7h-.1M159.5 245.9h.1M159.5 245.9v.1M159.5 245.9v.2v-.1M85.9 266.7l1.5 .2M85.9 266.2h.1M85.9 266.7h.1M85.9 266.2v.5M85.9 266.7l1.4 .2M86.1 266.2h-.2M86.1 266.1v.1M86.1 266.1l-.2 .1"/>
<path d="M86.1 266.2v.3M86.6 265.6h.1M86.6 265.6l-.6 .5M86.6 266l-.5 .5M86.6 266l.9 .1M86.6 265.6l-.5 .5M86.6 265.6v.4M86.9 266.3h.1zM87.2 266.3l.1 .1M87.2 266.2v.1M87.2 266.2l.2 .2M87.2 266.3v.4l-1.1-.2"/>
<path d="M87.3 266.9h.1M87.3 266.4v.5M87.4 266.9h.1M87.4 266.4h-.1M87.4 266.4v.5M87.8 265.7l.2 .2M87.8 265.7l-.6 .5M88 266.4h.1M88 265.9h.1M88 266.4l-.6 .5M88 265.9v.5M88 265.9l-.6 .5"/>
<path d="M97.8 264.7h.1M97.8 264.8h.1M97.8 264.7v.1M97.8 264.9h.1M97.8 267.2h.1M97.8 267.3h.1M97.8 267.4h.1M97.8 267.3v.1M97.8 264.7v.2l.6 .1-.6-.1M97.8 267.2v.1M97.8 264.7l.6 .1-.6-.1M97.8 264.8l.6 .1-.6-.1"/>
<path d="M97.8 264.8l.6 .1M97.8 267.2l.6 .1M97.8 267.3l.6 .1-.6-.1M97.8 267.4l.6 .1-.6-.1M97.8 267.4l.6 .1h-.6M97.8 264.6h.1M97.8 265h.1M97.8 264.5v.4M97.8 267.1h.1M97.8 267.1v.3M97.8 264.5h.1M97.8 264.6v.1"/>
<path d="M97.8 264.9v.1M97.8 267.1v.1M97.8 267.4v.1M97.8 264.7h.6M97.8 264.6l.6 .1M97.8 265h.6h-.6M97.8 267.2h.6M97.8 267.1l.6 .1-.6-.1M97.8 267.5l.6 .1-.6-.1M97.8 267h.1M97.8 264.5v.1M97.8 267.5h.1"/>
<path d="M97.8 267v.1M97.8 264.5l.6 .1M97.8 267l.6 .1M97.9 264.5h.1M97.9 267h.1M97.9 264.5h.5h-.6M97.9 267l.5 .1M98.4 263.9l23.3 3M98.4 263.9v4.7l23.3 3M98.4 263.9l.4-.4 23.4 3M121.7 266.9v4.7M121.9 270.4l.1 .1"/>
<path d="M121.9 267.9l.1 .1M121.9 267.9l.7 .1M121.9 270.4l.7 .1M121.9 270.3l.7 .1M121.9 270.2l.7 .1M121.9 270.2l.8 .1M121.9 267.8l.7 .1M121.9 268l.8 .1M121.9 270.1l.8 .1M121.9 267.6l.8 .2M121.9 267.6l.8 .1M122 267.5l.7 .2"/>
<path d="M122 270l-.1 .4M122 267.5l-.1 .4M122 267.5l.7 .1M122.2 266.5l-.5 .4M122.2 270.6v.6l-.5 .4M122.2 266.5v1M122.2 268.1v2M122.6 270.6h.1M122.6 270.5v.1M122.6 270.5h.1M122.6 270.4h.1M122.6 270.3h.1"/>
<path d="M122.6 268.1h.1M122.6 268h.1M122.6 267.9h.1M122.6 267.8h.1M122.6 267.8v.1M122.6 267.9v.2M122.6 270.3v.2M122.6 270.5l-.7-.1 .8 .2M122.6 267.8h-.7l.7 .1M122.7 270.6h.1M122.7 270.3h.1M122.7 268.1h.1"/>
<path d="M122.7 267.8h-.1M122.7 267.8h.1M122.7 267.7v.1M122.7 267.7h.1M122.7 270.6l-.8-.1 .8 .1M122.7 267.8l-.8-.1 .7 .1M122.7 270.3v.3zM122.7 270.2h.1M122.7 267.8l.1-.1-.1 .4zM122.7 267.6h.1M122.7 270.2v.1M122.7 268v.1"/>
<path d="M122.7 267.6v.1M122.8 270.2h.1M122.8 267.6h.1M122.8 267.7h.1M122.8 267.6v.1M133.9 272.7l1.4 .2M133.9 272.3h.1M133.9 272.7h.1M134 272.2l-.1 .1M134 272.1l-.1 .1v.5M134 272.1v.1M134 272.2v.4"/>
<path d="M134.6 271.6v.4M134.6 271.6l-.7 .6M134.6 272l-.6 .6M134.6 272l.8 .1M134.6 271.6l-.6 .5M134.8 272.3l.1 .1zM135.2 272.3l.1 .2M135.2 272.3h.1M135.2 272.3l.2 .2M135.2 272.3v.4l-1.2-.1M135.3 272.5h.1M135.3 272.9h.1"/>
<path d="M135.3 272.5v.4M135.4 272.9h-.1M135.4 272.5v.4M135.7 271.8l.2 .2M135.7 271.8l-.5 .5M135.9 272.4h.1M135.9 272h.1M135.9 272.4l-.6 .5M135.9 272v.4M135.9 272l-.5 .5M147.1 260.6v.5M147.1 260.6h.1"/>
<path d="M147.1 261.1l1.5 .2M147.3 260.5l-.2 .1M147.3 260.5h.1M147.3 260.5v.4M147.8 260.3l-.5 .6M147.8 260.3l.8 .2M148.1 260.7h.1zM148.4 260.7l.2 .1M148.4 260.6v.1M148.4 260.6l.2 .2M148.4 260.7v.3l-1.1-.1M148.6 260.8h.1"/>
<path d="M148.6 261.2v.1M148.6 260.8v.4M148.6 261.2h.1M149 260.1l.2 .2M149 260.1l-.6 .5M149.2 260.7h.1M149.2 260.3h.1M149.2 260.7l-.6 .5M149.2 260.3v.4M149.2 260.3l-.6 .5"/>
<circle cx="144.7" cy="30.5" r=".14"/>
<circle cx="94" cy="80.7" r=".14"/>
</g>
<g font-size="4.1">
<text x="8.7" y="11.2">ART. 734222 - Escritorio Gamer con doble tapa y cost en diagonal.</text>
<text x="14.8" y="41.4">para mini fix del costado</text>
<text x="16.2" y="36.7">3</text>
<text x="21" y="36.7">Haga coincidir las cajas</text>
<text x="14.8" y="45.4">izquierdo C y del separador</text>
<text x="14.8" y="49.4">D, con los pernos de la tapa</text>
<text x="14.8" y="53.4">A y gire media vuelta en</text>
<text x="14.8" y="57.4">sentido horario las cajas,</text>
<text x="14.8" y="61.4">para ajustar dichas piezas,</text>
<text x="14.8" y="65.4">previamente haciendo</text>
<text x="14.8" y="69.4">coincidir el tarugo del</text>
<text x="14.8" y="73.4">refuerzo de tapa con la</text>
<text x="14.8" y="77.4">perforación de la tapa.</text>
<text x="14.8" y="89.4">Una el separador arriba G y</text>
<text x="14.8" y="93.4">la tapa desde abajo con dos</text>
<text x="14.8" y="97.4">tornillos Allen de 5 cm.</text>
<text x="14.8" y="109.4">Luego desde arriba haga</text>
<text x="14.8" y="113.4">coincidir las cajas para mini</text>
<text x="14.8" y="117.4">fix del separador arriba, con</text>
<text x="14.8" y="121.4">los pernos de la tapa arriba</text>
<text x="14.8" y="125.4">H y ajustar las piezas como</text>
<text x="14.8" y="129.4">previamente se indico.</text>
<text x="183.5" y="174">3</text>
<text x="185.8" y="178.7">costado</text>
<text x="188.3" y="174">Una el</text>
<text x="175.5" y="182.7">derecho I y el</text>
<text x="180.5" y="190.7">abajo D al</text>
<text x="181.7" y="186.7">separador</text>
<text x="175.2" y="194.7">estante E y al</text>
<text x="176.9" y="202.7">medio de los</text>
<text x="181.7" y="198.7">piso B por</text>
<text x="175.7" y="206.7">tornillos Allen</text>
<text x="177.5" y="214.7">previamente</text>
<text x="184.4" y="210.7">de 5 cm,</text>
<text x="183.5" y="218.7">haciendo</text>
<text x="174.3" y="226.7">tarugos de los</text>
<text x="178.7" y="222.7">coincidir los</text>
<text x="174.1" y="230.7">zócalos en las</text>
<text x="175.3" y="234.7">perforaciones</text>
<text x="175.9" y="238.7">del costado y</text>
<text x="176.2" y="242.7">el separador.</text>
<text x="176.4" y="250.7">Luego una el</text>
<text x="185.8" y="254.7">costado</text>
<text x="176.4" y="262.7">tapa arriba H</text>
<text x="177.5" y="258.7">derecho a la</text>
<text x="176.2" y="266.7">por medio de</text>
<text x="174.1" y="274.7">Allen de 5 cm.</text>
<text x="179.6" y="270.7">los tornillos</text>
<text x="49.2" y="287.9">derecho 2 en el costado izquierdo y 2 en el separador</text>
<text x="50.4" y="283.9">Clave desde abajo 6 bases plásticas 2 en el costado</text>
</g>
<g font-size="4">
<text x="134.3" y="46.9">G</text>
<text x="103.9" y="52.8">H</text>
<text x="133.5" y="62.8">A</text>
<text x="156.2" y="83.2">C</text>
<text x="109.5" y="119.5">D</text>
<text x="93.1" y="175.3">H</text>
<text x="118.7" y="199.6">E</text>
<text x="91.1" y="218.2">D</text>
<text x="143.6" y="224.6">I</text>
<text x="115.6" y="247.2">B</text>
<text x="56.7" y="273.6">ZOCALO</text>
</g>
<text font-size="3.6" x="188.8" y="289.3">Pagina 2</text>
</svg>
